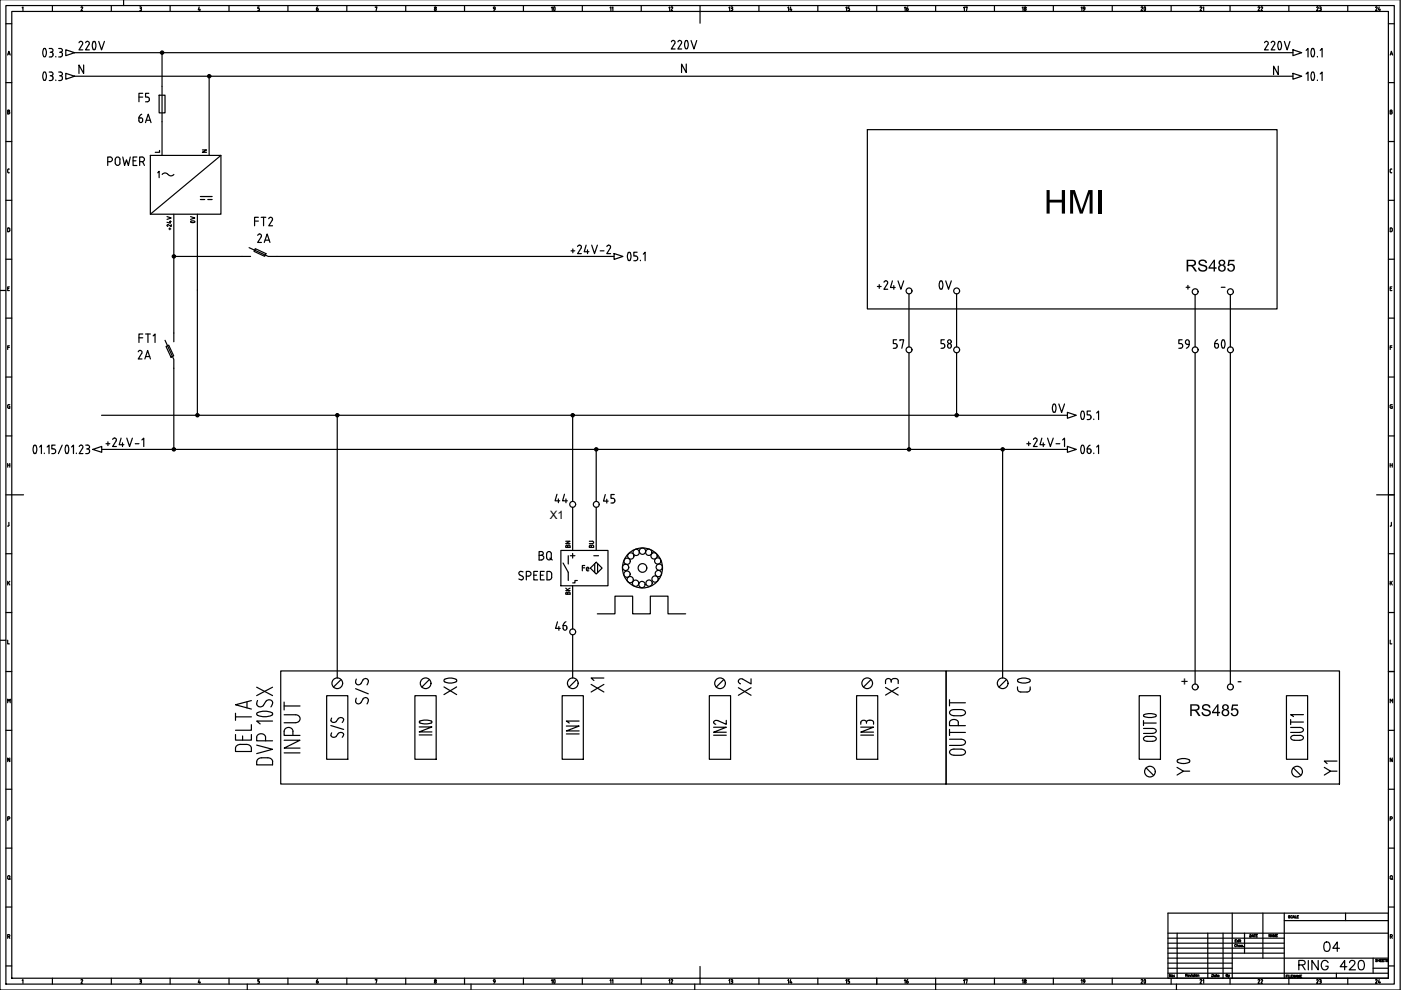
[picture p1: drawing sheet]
<svg xmlns="http://www.w3.org/2000/svg" width="297mm" height="210mm" viewBox="0 0 297 210" stroke-linecap="round" stroke-linejoin="round" font-family="sans-serif">
<!-- layer: 035 -->
<g fill="none" stroke="#000" stroke-width=".25">
<path d="M26.2 -.1v1.3M296.9 -.1v210h-296.9v-210M1.2 5h1.3M1.2 17.5h1.3M1.6 11.7l.3-.8 .3 .8M1.7 11.4h.4M2.5 2.4h291.9v205h-291.9zM4.7 1.6l.2-.1v.8M11.1 1.2v1.2M17.2 1.6l.1-.1h.2l-.3 .8h.3M23.6 1.2v1.2M29.6 1.5h.2"/>
<path d="M29.7 1.8h.1M29.8 1.5l.2 .1-.2 .2M29.8 1.8l.2 .3-.4 .2M36.1 1.2v1.2M42.2 1.5l-.2 .6h.5M42.4 1.9v.4M48.6 1.2v1.2M54.9 1.5h-.2v.3l.3 .2M55 2v.1M55 2.1l-.3 .2M61 1.2v1.2M73.5 1.2v1.2"/>
<path d="M79.6 1.6l.3-.1-.2 .8M86 1.2v1.2M92.5 2v.1M92.5 2l-.2-.2-.2 .3 .2 .2 .2-.2M98.5 1.2v1.2M111 1.2v1.2M123.5 1.2v1.2M136 1.2v1.2M148.4 1.2v1.2M160.9 1.2v1.2M173.4 1.2v1.2M185.9 1.2v1.2"/>
<path d="M198.4 1.2v1.2M210.8 1.2v1.2M223.3 1.2v1.2M235.8 1.2v1.2M248.3 1.2v1.2M260.8 1.2v1.2M273.3 1.2v1.2M285.7 1.2v1.2M294.4 5h1.2M294.4 17.5h1.2M294.7 11.7l.3-.8 .3 .8M294.8 11.4h.4"/>
<path d="M1.2 30h1.3M1.6 36.4l.2 .2M1.6 23.7h.2M1.8 36.6h.2M1.8 35.8h.2M1.8 35.8l-.2 .2v.4M1.9 23.3l.1 .2-.1 .2 .2 .2-.1 .2h-.4v-.7h.2M294.4 30h1.2M294.7 36.4l.2 .2M294.7 23.7h.3M294.9 36.6h.2M294.9 35.8h.2"/>
<path d="M294.9 35.8l-.2 .2v.4M295 23.3l.1 .2-.1 .2 .2 .2-.1 .2h-.4v-.7h.3M1.2 42.5h1.3M1.2 55h1.3M1.8 48.3h-.2v.8h.2M1.8 48.3l.3 .3-.1 .4-.2 .1M294.4 42.5h1.2M294.4 55h1.2M294.9 48.3h-.2v.8h.2M294.9 48.3l.3 .3-.1 .4-.2 .1M0 61.6h1.2M1.2 67.5h1.3"/>
<path d="M1.2 79.9h1.3M1.6 61.2h.3M1.6 73.7h.4M2 60.8h-.4v.8h.4M2 73.3h-.4v.8M294.4 67.5h1.2M294.4 79.9h1.2M294.7 61.2h.3M294.7 73.7h.4M295.1 60.8h-.4v.8h.4M295.1 73.3h-.4v.8M1.2 92.4h1.3"/>
<path d="M1.6 98.6h.5M1.6 98.3v.8M1.8 85.8h.3M1.9 85.8l-.3 .2v.3l.3 .3M1.9 86.1h.2v.5h-.3M2.1 98.3v.8M294.4 92.4h1.2M294.7 98.3v.8M294.7 98.6h.5M295 85.8h.2M295 85.8l-.3 .2v.3l.3 .3M295.1 86.1h.1v.5h-.2"/>
<path d="M295.2 98.3v.8M1.2 104.9h1.3M1.2 117.4h1.3M1.6 111.5h.1M1.9 110.8v.6l-.2 .1M294.4 104.9h1.2M294.4 117.4h1.2M294.7 111.5h.1M295 110.8v.6l-.2 .1M0 135.8h1.2M1.2 129.9h1.3M1.6 135.7v.8h.4"/>
<path d="M1.6 123.2v.8M1.8 123.5l.3 .5M2.1 123.2l-.5 .5M294.4 129.9h1.2M294.7 135.7v.8h.4M294.7 123.2v.8M294.9 123.5l.3 .5M295.2 123.2l-.5 .5M1.2 142.4h1.3M1.2 154.8h1.3M1.6 149v-.8l.3 .4 .3-.4v.8M294.4 142.4h1.2"/>
<path d="M294.4 154.8h1.2M1.2 167.3h1.3M1.2 179.8h1.3M1.6 173.6h.4v-.4h-.4v.8M2.1 160.7v.8l-.5-.8v.8M294.4 167.3h1.2M294.4 179.8h1.2M294.7 173.6h.4v-.4h-.4v.8M295.2 160.7v.8l-.5-.8v.8M1.2 192.3h1.3M1.6 198.6l.4-.1v-.3h-.4v.8M1.7 186.2l.2 .3 .2-.3"/>
<path d="M1.9 198.6l.2 .4M1.9 186.3l.3 .2M2.1 185.9v.3M2.1 185.9l-.2-.3-.2 .1-.1 .5M247.6 200h24.7M247.6 198.9h24.7M249.6 197.9v9.5M256.1 197.9v9.5M259.3 197.9v9.5M263.9 197.9v4.2M267.8 193.6v9.6M272.3 195.2h22.1"/>
<path d="M285.3 193.6v1.6M294.4 192.3h1.2M294.8 198.6l.3-.1v-.3h-.3v.8M295 198.6l.2 .4M1.3 204.8h1.2M4.7 207.9l.2-.2v.8M11.1 207.4v1.3M17.2 207.8l.1-.1 .2 .1-.3 .7h.3M23.6 207.4v1.3M29.6 207.7h.2M29.7 208h.1M29.8 207.7l.2 .2-.2 .1"/>
<path d="M29.8 208l.2 .3-.4 .2M36.1 207.4v1.3M42.2 207.7l-.2 .6h.5M42.4 208.1v.4M48.6 207.4v1.3M52.4 208.7v1.2M54.9 207.7h-.2v.3l.3 .2M55 208.2v.1M55 208.3l-.3 .2M61 207.4v1.3M73.5 207.4v1.3M79.6 207.8l.3-.1-.2 .8"/>
<path d="M86 207.4v1.3M92.5 208.2v.1M92.5 208.2l-.2-.2-.2 .3 .2 .2 .2-.2M98.5 207.4v1.3M99.9 208.7v1.2M111 207.4v1.3M123.5 207.4v1.3M136 207.4v1.3M147.3 208.7v1.2M148.4 207.4v1.3M160.9 207.4v1.3M173.4 207.4v1.3"/>
<path d="M185.9 207.4v1.3M198.4 207.4v2.5M210.8 207.4v1.3M223.3 207.4v1.3M235.8 207.4v1.3M247.6 203.2h13.7M247.6 204.2h13.7M247.6 205.3h13.7M247.6 202.1h24.7M247.6 201h24.7M247.6 206.3h46.8M248.3 207.4v1.3"/>
<path d="M249.4 208.7v1.2M273.3 207.4v1.3M285.7 207.4v1.3M291.1 205.3h3.3M294.4 204.8h1.2"/>
<circle cx="92.3" cy="1.6" r=".18"/>
<circle cx="92.3" cy="207.9" r=".18"/>
</g>
<!-- layer: 07 -->
<path d="M1.2 1.2h294.4v207.5h-294.4zM148.4 2.4v2.5M2.5 104.9h2.5M291.9 104.9h2.5M247.6 193.6h46.8v13.8h-46.8zM247.6 197.9h46.8M261.3 193.6v13.8M272.3 193.6v13.8M148.4 204.9v2.5M261.3 203.2h33.1" fill="none" stroke="#000" stroke-width=".25"/>
<!-- layer: 025 -->
<g fill="none" stroke="#000" stroke-width=".25">
<path d="M261.9 199.5h.2M262.2 199.2h-.3v.5h.3M262.6 199.5l-.1-.1a.16 .16 0 0 0-.2 .2 .16 .16 0 0 0 .2 .1h.1M262.6 199.2v.5M262.7 199.3h.1M262.8 199.4v.3M262.9 199.4h.2M263 199.2l.1 .5M265 198.2l.3 .1-.1 .3-.2 .1zM265.4 198.7l.2-.5 .2 .5M265.5 198.5h.2M265.9 198.2h.3"/>
<path d="M266 198.2v.5M266.3 198.4h.2M266.6 198.2h-.3v.5h.3M269.4 198.1v.5l-.4-.5v.5M269.5 198.6l.2-.5 .2 .5M269.6 198.5h.2M270 198.6v-.5l.2 .5 .2-.5v.5M270.6 198.4h.2M270.9 198.1h-.3v.5h.3M273.5 194.2h-.3l.3 .3v.1h-.3M274 194.3l-.2-.2-.1 .2v.3l.3-.1M274.1 194.6l.2-.5 .2 .5"/>
<path d="M274.2 194.5h.2M274.6 194.1v.5h.3M275 194.4h.2M275.3 194.1h-.3v.5h.3M248.3 206.6v.5l-.3-.5v.5M249 206.8h.1M249 207.1h.1M251.4 206.8l.3-.1v-.1l-.3-.1v.5M251.5 206.8l.2 .2M251.9 206.9h.2v-.2a.16 .16 0 0 0-.2 .2 .16 .16 0 0 0 .2 .1M262.1 200.4a.18 .18 0 0 0-.2-.2 .18 .18 0 0 0-.1 .2v.1a.18 .18 0 0 0 .1 .2 .18 .18 0 0 0 .2-.1M262.3 200.5l.2-.1 .1 .3"/>
<path d="M262.3 200.2v.5M262.7 200.5h.3v-.1a.16 .16 0 0 0-.3 .1 .16 .16 0 0 0 .1 .2 .16 .16 0 0 0 .2 0M263.4 200.5v-.1a.18 .18 0 0 0-.3 .2 .17 .17 0 0 0 .3 .1M263.6 200.7h.1M292.1 203.4v.5M292.1 203.6h.4M292.5 203.4v.5M292.7 203.6h.2M293 203.4h-.3v.5h.3M293.1 203.6h.2M293.4 203.4h-.3v.5h.3M293.5 203.4h.3"/>
<path d="M293.7 203.4v.5M294.3 203.5h-.4l.4 .3h-.4"/>
<circle cx="248.6" cy="206.9" r=".16"/>
</g>
<!-- layer: SYMS -->
<g fill="none" stroke="#000" stroke-width=".25">
<path d="M13.9 10.6l1.9 .6-1.9 .6zM13.9 15.6l1.9 .6-1.9 .6zM34.4 18.3v7.5M274.1 10.6l1.9 .6-1.9 .6zM274.1 15.6l1.9 .6-1.9 .6zM31.9 32.9h14.9v12.5h-14.9zM33.4 36.6l.3-.3v1.4M33.7 20.2h1.3v3.7h-1.3zM36.9 37l-.7 .3-1-.6h-.4l-.4 .3M46.8 32.9l-14.9 12.5M42.5 41.7h2.5M42.5 42.3h.9"/>
<path d="M44 42.3h1M51.3 54.4h1.8M52.8 52.5l4.1 1.9h1.8M54.1 52.7l2.3 1.1-.3 .5-2.3-1zM35 72.2l1.9 4v1.9M35.2 73.5l.6-.3 1 2.3-.5 .2zM36.9 70.6v1.9M19.7 95.3l1.9-.6v1.2zM226.3 94.7l1.9 .6-1.9 .6zM118.9 116.7h10v7.5h-10zM119.4 119.4l1.1 1.9v1.8M120.5 117.8v1.8"/>
<path d="M125.2 120.5l1.2-1.3 1.3 1.3-1.3 1.2zM59.5 142.3h141.1v23.9h-141.1zM69.3 147.5h4.4v13.5h-4.4zM88 147.5h4.5v13.5h-4.5zM119.2 147.5h4.5v13.5h-4.5zM122.2 144.1l-1.6 1.6M150.4 147.5h4.5v13.5h-4.5zM153.4 144.1l-1.6 1.6M181.6 147.5h4.5v13.5h-4.5zM184.7 144.1l-1.6 1.6M200.6 142.3h83.4v23.9h-83.4zM241.5 147.5h4.5v13.5h-4.5z"/>
<path d="M272.8 147.5h4.4v13.5h-4.4zM243 162.8l1.6 1.6M274.2 162.8l1.6 1.6"/>
<circle cx="34.4" cy="11.2" r=".35"/>
<circle cx="34.4" cy="11.2" r=".22"/>
<circle cx="34.4" cy="11.2" r=".12"/>
<circle cx="44.4" cy="16.2" r=".35"/>
<circle cx="44.4" cy="16.2" r=".22"/>
<circle cx="44.4" cy="16.2" r=".12"/>
<circle cx="36.9" cy="54.4" r=".35"/>
<circle cx="36.9" cy="54.4" r=".12"/>
<circle cx="36.9" cy="54.4" r=".22"/>
<circle cx="36.9" cy="95.3" r=".35"/>
<circle cx="36.9" cy="95.3" r=".12"/>
<circle cx="36.9" cy="95.3" r=".22"/>
<circle cx="41.9" cy="88" r=".35"/>
<circle cx="41.9" cy="88" r=".12"/>
<circle cx="41.9" cy="88" r=".22"/>
<circle cx="71.5" cy="88" r=".35"/>
<circle cx="71.5" cy="88" r=".12"/>
<circle cx="71.5" cy="88" r=".22"/>
<circle cx="121.4" cy="88" r=".35"/>
<circle cx="121.4" cy="88" r=".12"/>
<circle cx="121.4" cy="88" r=".22"/>
<circle cx="126.4" cy="95.3" r=".35"/>
<circle cx="126.4" cy="95.3" r=".12"/>
<circle cx="126.4" cy="95.3" r=".22"/>
<circle cx="192.7" cy="95.3" r=".35"/>
<circle cx="192.7" cy="95.3" r=".22"/>
<circle cx="192.7" cy="95.3" r=".12"/>
<circle cx="202.8" cy="88" r=".35"/>
<circle cx="202.8" cy="88" r=".22"/>
<circle cx="202.8" cy="88" r=".12"/>
<circle cx="212.6" cy="95.3" r=".35"/>
<circle cx="212.6" cy="95.3" r=".22"/>
<circle cx="212.6" cy="95.3" r=".12"/>
<circle cx="121.4" cy="144.9" r="1.13"/>
<circle cx="152.7" cy="144.9" r="1.13"/>
<circle cx="183.9" cy="144.9" r="1.13"/>
<circle cx="253.4" cy="145.7" r=".62"/>
<circle cx="260.9" cy="145.7" r=".62"/>
<circle cx="243.8" cy="163.6" r="1.13"/>
<circle cx="275" cy="163.6" r="1.13"/>
</g>
<!-- layer: TERMS -->
<path d="M35.4 45.9l.9 .3-.9 .3M35.8 48.5h.4M35.9 47h.4M36 48.3v.4M36.1 46.8v.5l-.7-.2M36.3 47.6v.4l-.8-.4-.1 .2 .2 .2" fill="none" stroke="#000" stroke-width=".25"/>
<g fill="none" stroke="#000" stroke-width=".25">
<path d="M15.8 11.2h258.3M15.8 16.2h258.3M34.4 11.2v7.1M44.3 16.2v16.7M34.4 25.8v7.1M36.9 54.4h14.4M36.9 45.4v25.2M41.8 45.4v42.6M58.7 54.4h71.5M36.9 78.1v17.2M192.7 62.3v11.3M192.7 74.8v20.5"/>
<path d="M202.8 62.3v11.3M202.8 74.8v13.2M253.4 62.5v11.1M253.4 74.8v70.2M260.9 62.5v11.1M260.9 74.8v70.2M21.5 88h204.8M21.6 95.3h204.7M71.5 88v55.8M121.4 88v18.3M126.4 95.3v11M212.6 95.3v48.5"/>
<path d="M121.4 107.6v9.1M126.4 107.6v9.1M121.4 124.2v9.2M121.4 134.6v9.2M126.6 130.1h3.8v-3.7h3.7v3.7h3.8v-3.7h3.7v3.7h3.8"/>
</g>
<!-- layer: TAGS -->
<g fill="none" stroke="#000" stroke-width=".25">
<path d="M70.1 153.8l2.8 .9M70.3 155.4l-.1 .5M70.3 152.2a.61 .61 0 0 0 .1 1 .61 .61 0 0 0 .9-.2M72.9 155.7l-.3 .6M72.9 155.7a.68 .68 0 0 0-1.2-.2l-.4 .6-.4 .2a.58 .58 0 0 1-.7-.4M88.9 154.1h2.7l-2.7 1.1h2.7M88.9 155.8h2.7M88.9 153l.6-.3h1l.9 .2 .2 .2a2.37 2.37 0 0 1-2.7 0zM120.1 153.9h2.7l-2.7 1.1h2.7M120.1 155.6h2.7M122.8 152.9h-2.7l.6 .4M151.3 154.2h2.7l-2.7 1.1h2.7"/>
<path d="M151.3 155.9h2.7M154 152.7v.9l-1.8-.8a.49 .49 0 0 0-.7 0 .49 .49 0 0 0 0 .7l.3 .1M182.5 154.2h2.7l-2.7 1h2.7M182.5 155.9h2.7M183.7 153.1v.2M183.7 153.1a.88 .88 0 0 1 1.5 0v.5M183.7 153.1a.65 .65 0 0 0-.6-.4 .65 .65 0 0 0-.6 .4v.5M201.3 156.7h2.5a.73 .73 0 0 1 .8 .9l-.8 .4M201.3 158h2.5M201.3 155.3h3.4M201.3 148.4v1.3M201.3 154.6v1.3"/>
<path d="M201.3 149h3.4M201.6 159a4.2 4.2 0 0 1 2.5-.1 .6 .6 0 0 1 .6 .6 .6 .6 0 0 1-.6 .6 4.2 4.2 0 0 1-2.5-.2 .52 .52 0 0 1 0-.9zM201.6 150.6a4.2 4.2 0 0 1 2.5-.1 .6 .6 0 0 1 .6 .6 .6 .6 0 0 1-.6 .6 4.2 4.2 0 0 1-2.5-.2 .52 .52 0 0 1 0-.9zM203.2 153.2v.7M203.2 153.2a1.01 1.01 0 0 0-.9-.7 1.01 1.01 0 0 0-1 .7v.7h3.4M242.4 155.5h2M242.4 154.4h2M242.4 153.3h2.7M242.4 152.8v1M242.6 151.9l-.2-.2a2.52 2.52 0 0 1 2.7-.1l-.1 .3M242.6 151.9l1.5 .2 .9-.2M243.2 156.1h1.2"/>
<path d="M243.2 156.1a.55 .55 0 0 0-.8 .5 .55 .55 0 0 0 .8 .6h1.2M273.6 155.3h2M273.6 154.2h2M273.6 153.1h2.8M273.6 152.6v1M274.4 155.9h1.2M274.4 155.9a.55 .55 0 0 0-.7 .5 .55 .55 0 0 0 .7 .5l1.2 .1M275.6 155.9a.55 .55 0 0 1 .8 .5 .55 .55 0 0 1-.8 .5M275.6 154.2a.55 .55 0 0 1 .8 .6 .55 .55 0 0 1-.8 .5M276.4 151.5h-2.8l.7 .4"/>
</g>
<!-- layer: MISC -->
<path d="M54.4 158l3.4 .9-3.4 .9M54.4 156.3v.8h3.4M54.4 145.7l3.4 1.8M54.6 151.7l1.5 .3 1.5-.3M54.6 151.1l1.5-.3 1.5 .3M56.4 148.7l.3-.3a.78 .78 0 0 1 1.1 .6M57.8 152.9h-3.4l.8 .6M57.8 145.7l-3.4 1.8M54.4 161.5v.7h3.4" fill="none" stroke="#000" stroke-width=".25"/>
<!-- layer: DESC -->
<path d="M110 122.8l.6 .1M110.9 121.3a.46 .46 0 0 0-.7-.1 .46 .46 0 0 0 0 .7l.8 .6-.1 .3-.3 .1M111.6 122.2h.5M112.1 121.2h-.5v1.8M112.1 121.2a.5 .5 0 0 1 .5 .4 .5 .5 0 0 1-.5 .5M113.2 122h.6M114 121.2h-.8v1.8h.8M114.6 122h.6M115.4 121.2h-.8v1.8h.8M116.4 121.2h-.4v1.8h.4M116.4 121.2h.3a1.21 1.21 0 0 1 0 1.7h-.3" fill="none" stroke="#000" stroke-width=".25"/>
<!-- layer: XREF -->
<g fill="none" stroke="#000" stroke-width=".25">
<path d="M9.3 10.4l.2-.1a1.23 1.23 0 0 1 0 1.8l-.2-.1a1.68 1.68 0 0 1 0-1.6zM9.3 15.4l.2-.1a1.23 1.23 0 0 1 0 1.8l-.2-.1a1.68 1.68 0 0 1 0-1.6zM10.4 10.3h.4M10.4 12.1h.4M10.4 15.3h.4M10.4 17.1h.4M10.6 11.1h.2M10.6 16.1h.2M10.8 10.3a.39 .39 0 0 1 .4 .4 .39 .39 0 0 1-.4 .4 .51 .51 0 0 1 .5 .5 .51 .51 0 0 1-.5 .5M10.8 15.3a.39 .39 0 0 1 .4 .4 .39 .39 0 0 1-.4 .4l.4 .4M11.2 16.7l-.4 .4M11.2 16.5v.2"/>
<path d="M11.8 12v.1M11.8 17v.1M12.4 10.3h.4a.39 .39 0 0 1 .4 .4 .39 .39 0 0 1-.4 .4M12.4 15.3h.4a.39 .39 0 0 1 .4 .4 .39 .39 0 0 1-.4 .4M12.4 12.1h.4M12.6 11.1h.2M12.6 16.1h.2M12.8 11.1a.51 .51 0 0 1 .4 .5 .51 .51 0 0 1-.4 .5M12.8 16.1l.4 .4M13.2 16.7l-.2 .3-.6 .1M13.2 16.5v.2M276.9 10.7l.4-.4v1.8"/>
<path d="M276.9 15.7l.4-.4v1.8M278.1 10.4l.2-.1a1.23 1.23 0 0 1 0 1.8l-.2-.1a1.68 1.68 0 0 1 0-1.6zM278.1 15.4l.2-.1a1.23 1.23 0 0 1 0 1.8l-.2-.1a1.68 1.68 0 0 1 0-1.6zM279.3 12v.1M279.3 17v.1M279.9 10.7l.4-.4v1.8M279.9 15.7l.4-.4v1.8M133.2 53.6l.2-.1a1.2 1.2 0 0 1 0 1.8l-.2-.1a1.68 1.68 0 0 1 0-1.6zM135.1 53.5h-.7v.8h.4a.5 .5 0 0 1 .4 .5 .5 .5 0 0 1-.4 .5h-.4M135.8 55.2v.1M136.4 53.9l.4-.4v1.8M7.6 94.5l-.2-.1a1.23 1.23 0 0 0 0 1.8l.2-.1"/>
<path d="M7.6 94.5a1.68 1.68 0 0 1 0 1.6M8.4 94.8l.4-.4v1.8M9.4 96.1v.1M10 94.8l.4-.4v1.8M11.7 94.4h-.7v.8h.4a.5 .5 0 0 1 .4 .5 .5 .5 0 0 1-.4 .5h-.4M13.2 94.4l-.8 1.8M14 94.5l.2-.1a1.23 1.23 0 0 1 0 1.8l-.2-.1a1.68 1.68 0 0 1 0-1.6zM15.2 94.8l.4-.4v1.8M16.2 96.1v.1M17.2 94.4a.39 .39 0 0 1 .3 .6l-.7 1.2h.8M17.2 94.4l-.4 .3M18.2 94.4h.4a.39 .39 0 0 1 .4 .4 .39 .39 0 0 1-.4 .4"/>
<path d="M18.4 95.2a.5 .5 0 0 1 .6 .4 .5 .5 0 0 1-.4 .6h-.4M229.3 94.5l.2-.1a1.19 1.19 0 0 1 0 1.8l-.2-.1M229.3 94.5a1.68 1.68 0 0 0 0 1.6M230.5 95.2v.6a.45 .45 0 0 0 .5 .3 .45 .45 0 0 0 .4-.5 .45 .45 0 0 0-.5-.4M230.5 95.2h.4M230.5 89h.4M230.9 88a.45 .45 0 0 1 .4 .6M231.1 94.4l-.4 .3-.2 .5M231.2 87.2h-.7v.8h.4M231.3 88.5l-.4 .4M231.9 88.9v.1M231.9 96.1v.1"/>
<path d="M232.5 94.8l.4-.4v1.8M232.5 87.6l.4-.4v1.8"/>
</g>
<!-- layer: WIREREF_DEST -->
<path d="M17.2 8.8a.39 .39 0 0 1 .3 .6l-.8 1.2h.8M17.2 8.8l-.4 .3M17.7 13.8v1.8l-1-1.8v1.8M18.6 8.8a.39 .39 0 0 1 .3 .6l-.8 1.2h.8M18.6 8.8l-.4 .3M19.8 8.9l.1-.1a1.2 1.2 0 0 1 0 1.8l-.1-.1a1.68 1.68 0 0 1 0-1.6zM20.9 8.8l.6 1.8 .6-1.8" fill="none" stroke="#000" stroke-width=".25"/>
<!-- layer: WIRENO -->
<path d="M142.3 8.9a.4 .4 0 0 1 .6-.3 .4 .4 0 0 1 .2 .6M143.1 9.2l-.8 1.2h.8M143.7 8.9a.4 .4 0 0 1 .6-.3 .4 .4 0 0 1 .2 .6M144.5 9.2l-.8 1.2h.8M145.3 8.7l.2-.1a1.2 1.2 0 0 1 0 1.8l-.2-.1a1.68 1.68 0 0 1 0-1.6zM145.5 13.6v1.8l-1-1.8v1.8M146.5 8.6l.6 1.8 .6-1.8" fill="none" stroke="#000" stroke-width=".25"/>
<!-- layer: WIREREF -->
<g fill="none" stroke="#000" stroke-width=".25">
<path d="M268.5 8.8a.39 .39 0 0 1 .3 .6l-.7 1.2h.8M268.5 8.8l-.4 .3M269.9 8.8a.39 .39 0 0 1 .3 .6l-.7 1.2h.8M269.9 8.8l-.4 .3M271 14v1.8l-1-1.8v1.8M271.1 8.9l.2-.1a1.16 1.16 0 0 1 0 1.8l-.2-.1a1.68 1.68 0 0 1 0-1.6zM272.3 8.8l.6 1.8 .6-1.8M22.5 94.1h.8M22.9 93.7v.8M23.9 93.2l.1-.2a.4 .4 0 0 1 .5-.1 .4 .4 0 0 1 .1 .6M24.6 93.5l-.7 1.2h.8M25.7 92.9l-.4 1.4h1"/>
<path d="M26 93.9v.8M26.9 92.9l.6 1.8 .6-1.8M28.7 94.1h.8M30.1 93.3l.4-.4v1.8M217.7 94.1h.8M218.1 93.7v.8M219.1 93.2l.1-.2a.4 .4 0 0 1 .5-.1 .4 .4 0 0 1 .1 .6M219.8 93.5l-.7 1.2h.8M220.9 92.9l-.4 1.4h1M221.2 93.9v.8M222.1 92.9l.6 1.8 .6-1.8M223.9 94.1h.8"/>
<path d="M225.3 93.3l.4-.4v1.8"/>
</g>
<!-- layer: 0 -->
<g fill="none" stroke="#000" stroke-width=".25">
<path d="M183.9 27.5h86.9v38h-86.9z"/>
<circle cx="133" cy="119" r=".67"/>
<circle cx="133.7" cy="117.9" r=".67"/>
<circle cx="134.9" cy="117.1" r=".67"/>
<circle cx="136.2" cy="116.9" r=".67"/>
<circle cx="137.6" cy="117.1" r=".67"/>
<circle cx="138.7" cy="117.9" r=".67"/>
<circle cx="139.5" cy="118.9" r=".67"/>
<circle cx="132.6" cy="120.3" r=".67"/>
<circle cx="132.9" cy="121.7" r=".67"/>
<circle cx="133.6" cy="122.9" r=".67"/>
<circle cx="134.8" cy="123.7" r=".67"/>
<circle cx="136.1" cy="123.9" r=".67"/>
<circle cx="136.2" cy="120.4" r="4.2"/>
<circle cx="136.2" cy="120.4" r=".92"/>
<circle cx="137.6" cy="123.6" r=".67"/>
<circle cx="138.9" cy="122.8" r=".67"/>
<circle cx="139.6" cy="121.6" r=".67"/>
<circle cx="139.8" cy="120.3" r=".67"/>
</g>
<g fill="#000">
<path d="M221.9 40.3h.6v2h2.6v-2h.7v5h-.7v-2.4h-2.6v2.4h-.6zM226.9 40.3h1l1.4 4.3 1.5-4.3h.8v5h-.6v-4.2l-1.4 4.2h-.6l-1.5-4.3v4.3h-.6zM232.8 40.3h.7v5h-.7zM254.2 55.3l.4-.2 .6-.1 .6 .3 .1 .5h-.3l-.2-.4-.3-.1-.5 .1-.2 .2 .1 .3 1.4 .6 .1 .5-.3 .4-.8 .2-.8-.4-.1-.4 .3-.1 .1 .4 .6 .2 .4-.1 .3-.2-.2-.4-1.2-.5-.2-.3zM260.5 55.1h1.2v.3h-1l-.1 .7 .6-.2 .6 .4v.8l-.6 .5-.6-.1-.4-.5v-.1h.3l.2 .3 .3 .2 .4-.2 .1-.4-.1-.4-.2-.2-1 .2zM255 149.5l.4-.2h.5l.7 .4v.3l-.3 .1v-.3l-.4-.2h-.5l-.3 .3 .2 .3 1 .3 .4 .3v.5l-.3 .4-1 .1-.6-.4-.1-.4h.4l.2 .4 .4 .2 .4-.1 .3-.3-.2-.4-1.2-.4-.2-.6zM261.2 149.4h1.3v.3h-1l-.2 .6 .8-.1 .5 .5-.1 .8-.5 .3h-.7l-.4-.5 .4-.2 .2 .4 .3 .1 .5-.5-.1-.4-.3-.3-.9 .2z"/>
<path d="M251.6 55.1h1.4l.4 .2 .2 .4-.1 .4-.6 .3 .3 .3 .6 .9h-.4l-.6-1-.3-.1h-.6v1.1h-.3zM251.9 55.3v.9l1-.1 .3-.2v-.3l-.2-.2z"/>
<path d="M257.3 55.1h.3v1.6h.3v.3h-.3v.6h-.3v-.6h-1.1v-.3zM257.3 55.6l-.8 1.1h.8z"/>
<path d="M258.5 55.3l.6-.3 .6 .4v.6l-.3 .2 .4 .2 .1 .6-.5 .6-.7-.1-.4-.4v-.5l.4-.4-.3-.3zM258.7 55.7a.4 .4 0 0 0 .8 0 .4 .4 0 0 0-.8 0zM258.5 56.8a.55 .55 0 0 0 1.1 0 .55 .55 0 0 0-1.1 0z"/>
<path d="M252.3 149.3h1.4l.5 .2 .1 .4v.4l-.7 .4 1 1.1h-.5l-.9-1.1h-.5v1.1h-.4zM252.7 149.6v.8h1l.3-.3-.2-.4z"/>
<path d="M258.1 149.3h.2v1.6h.4v.3h-.4v.6h-.3v-.6h-1v-.3zM258 149.8l-.7 1.1h.7z"/>
<path d="M259.2 149.6l.6-.3 .4 .1 .3 .3v.5l-.3 .3 .4 .2v.6l-.5 .5h-.6l-.5-.4v-.6l.5-.3-.4-.4zM259.4 149.9a.4 .4 0 0 0 .8 0 .4 .4 0 0 0-.8 0zM259.3 151.1a.51 .51 0 0 0 1 0 .51 .51 0 0 0-1 0z"/>
</g>
<g font-size="8.8">
<text x="98.8" y="149.6" transform="rotate(-90 98.8 149.6)">X0</text>
<text x="220.5" y="149.6" transform="rotate(-90 220.5 149.6)">C0</text>
<text x="80.4" y="151.7" transform="rotate(-90 80.4 151.7)">S/S</text>
<text x="254.4" y="166.5" transform="rotate(-90 254.4 166.5)">Y0</text>
</g>
<g font-size="7.1">
<text x="195.4" y="63.5">0V</text>
<text x="255.1" y="75.8">60</text>
<text x="219.4" y="89.6">0V</text>
<text x="54.3" y="160.9" transform="rotate(-90 54.3 160.9)">DELTA</text>
<text x="64.6" y="160.9" transform="rotate(-90 64.6 160.9)">INPUT</text>
</g>
<g font-size="6.2">
<text x="160.2" y="148.5" transform="rotate(-90 160.2 148.5)">X2</text>
<text x="284.3" y="165.5" transform="rotate(-90 284.3 165.5)">Y1</text>
</g>
<g font-size="5.7">
<text x="128.8" y="147.8" transform="rotate(-90 128.8 147.8)">X1</text>
<text x="191.2" y="148.5" transform="rotate(-90 191.2 148.5)">X3</text>
</g>
<g font-size="4.9">
<text x="28.2" y="22.9">F5</text>
<text x="28.2" y="27.2">6A</text>
<text x="21.5" y="36.3">POWER</text>
<text x="42.7" y="49.7" transform="rotate(-90 42.7 49.7)">0V</text>
<text x="52.9" y="49">FT2</text>
<text x="53.3" y="52.6">2A</text>
<text x="119.9" y="55">+24V-2</text>
<text x="184.9" y="62.4">+24V</text>
<text x="28.2" y="77.3">2A</text>
<text x="28.2" y="73.7">FT1</text>
<text x="188" y="75.1">57</text>
<text x="198.3" y="75.1">58</text>
<text x="248.7" y="75.1">59</text>
<text x="116.4" y="108">44</text>
<text x="126.6" y="108">45</text>
<text x="113.2" y="119.9">BQ</text>
<text x="116.4" y="134.8">46</text>
<text x="279.4" y="202.8">04</text>
<text x="274.1" y="206.7">RING 420</text>
</g>
<g font-size="4.4">
<text x="115" y="3.9">10</text>
<text x="240.2" y="3.9">20</text>
<text x="122.1" y="122.4">Fe</text>
<text x="115" y="209.9">10</text>
<text x="240.2" y="209.9">20</text>
</g>
<g font-size="3.5">
<text x="66" y="3.5">6</text>
<text x="103" y="3.5">9</text>
<text x="128.1" y="3.5">11</text>
<text x="140.8" y="3.5">12</text>
<text x="153.5" y="3.5">13</text>
<text x="165.8" y="3.5">14</text>
<text x="178.2" y="3.5">15</text>
<text x="190.5" y="3.5">16</text>
<text x="203.2" y="3.5">17</text>
<text x="215.5" y="3.5">18</text>
<text x="227.9" y="3.5">19</text>
<text x="256.1" y="3.5" transform="rotate(-90 256.1 3.5)">21</text>
<text x="268.5" y="3.5" transform="rotate(-90 268.5 3.5)">22</text>
<text x="278" y="3.5">23</text>
<text x="290.3" y="3.5">24</text>
<text x="250.1" y="62.4">+</text>
<text x="121.7" y="117.5" transform="rotate(-90 121.7 117.5)">BN</text>
<text x="126.6" y="117.5" transform="rotate(-90 126.6 117.5)">BU</text>
<text x="121.7" y="127.4" transform="rotate(-90 121.7 127.4)">BK</text>
<text x="293.5" y="150.3">M</text>
<text x="293.5" y="187.7">Q</text>
<text x="66" y="209.5">6</text>
<text x="103" y="209.5">9</text>
<text x="128.1" y="209.5">11</text>
<text x="140.8" y="209.5">12</text>
<text x="153.5" y="209.5">13</text>
<text x="165.8" y="209.5">14</text>
<text x="178.2" y="209.5">15</text>
<text x="190.5" y="209.5">16</text>
<text x="203.2" y="209.5">17</text>
<text x="215.5" y="209.5">18</text>
<text x="227.9" y="209.5">19</text>
<text x="256.1" y="209.5" transform="rotate(-90 256.1 209.5)">21</text>
<text x="261.4" y="208.5" transform="rotate(-90 261.4 208.5)">By</text>
<text x="268.5" y="209.5" transform="rotate(-90 268.5 209.5)">22</text>
<text x="278" y="209.5">23</text>
<text x="290.3" y="209.5">24</text>
</g>
<g font-size="3.1">
<text x="31.7" y="33.5">L</text>
<text x="41.6" y="33.5">N</text>
</g>
<g font-size="2.8">
<text x="250.4" y="145.5">+</text>
<text x="262.4" y="145.2">-</text>
</g>
<text font-size="2.6" x="257.5" y="62.1">-</text>
<text font-size="2.4" x="116.6" y="110">X1</text>
</svg>
